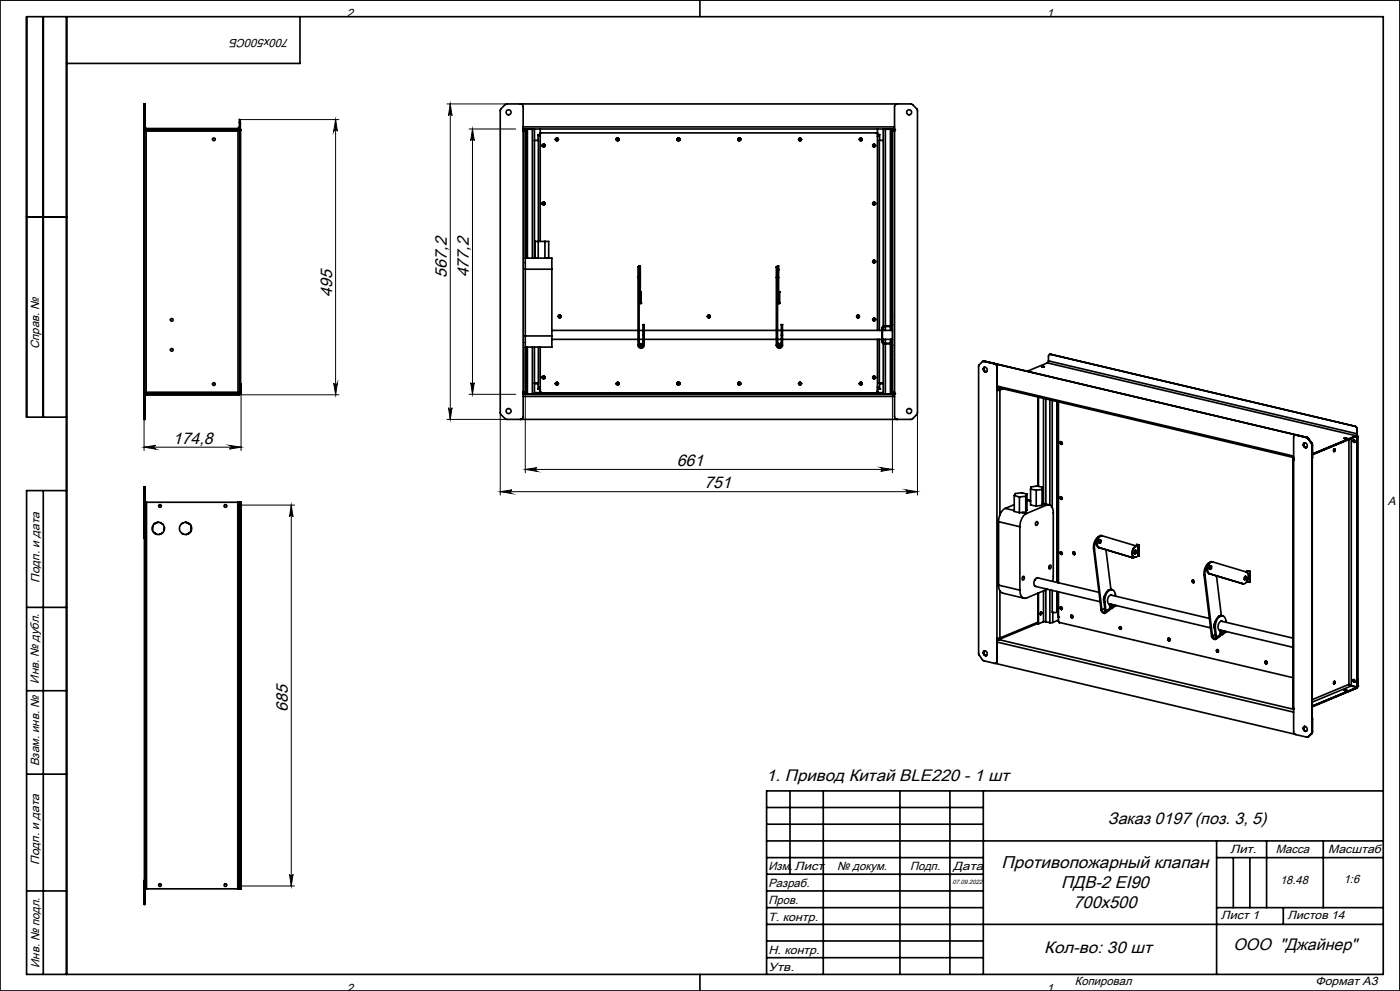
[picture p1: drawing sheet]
<svg xmlns="http://www.w3.org/2000/svg" width="420mm" height="297mm" viewBox="0 0 420 297" stroke-linecap="round" stroke-linejoin="round" font-family="sans-serif">
<g fill="none" stroke="#000" stroke-width=".3">
<path d="M72 35.8h29.7M100.7 35.8l.5 3.5a.55 .55 0 0 0-.5-.5 .55 .55 0 0 0-.6 .5zM100.7 35.8v82.5M134.1 31.1h18M135.1 31.1l.5 3.6a.53 .53 0 0 0-.5-.6 .53 .53 0 0 0-.6 .6zM135.1 31.1v94.6M140.7 38.7h14M141.7 38.7l.6 3.5a.53 .53 0 0 0-.6-.5 .53 .53 0 0 0-.5 .5zM141.7 38.7v79.5M71.7 118.3h30M72.3 117.7v17.3M100.1 114.8a.55 .55 0 0 0 .6 .5 .55 .55 0 0 0 .5-.5l-.5 3.5z"/>
<path d="M140.7 118.2h14M141.2 114.7a.53 .53 0 0 0 .5 .5 .53 .53 0 0 0 .6-.5l-.6 3.5zM157.6 117.6v24.1M267.7 117.6v24.1M43.2 123.7v11.3M43.2 134h29.1M43.2 134l3.5-.5a.55 .55 0 0 0-.5 .5 .55 .55 0 0 0 .5 .6zM68.8 133.5l3.5 .5-3.5 .6a.55 .55 0 0 0 .6-.6 .55 .55 0 0 0-.6-.5zM134.1 125.7h18M134.5 122.2a.53 .53 0 0 0 .6 .5 .53 .53 0 0 0 .5-.5l-.5 3.5zM150.1 123.7v24.7M275.2 123.7v24.7"/>
<path d="M72 151.4h16.4M87.4 151.4l.5 3.5a.53 .53 0 0 0-.5-.5 .53 .53 0 0 0-.5 .5zM87.4 151.4v114.1M150.1 147.4l3.5-.6a.55 .55 0 0 0-.5 .6 .55 .55 0 0 0 .5 .5zM150.1 147.4h125.1M157.6 140.7l3.5-.5a.55 .55 0 0 0-.5 .5 .55 .55 0 0 0 .5 .5zM157.6 140.7h110.1M264.2 140.2l3.5 .5-3.5 .5a.55 .55 0 0 0 .6-.5 .55 .55 0 0 0-.6-.5zM271.7 146.8l3.5 .6-3.5 .5a.55 .55 0 0 0 .5-.5 .55 .55 0 0 0-.5-.6zM72 265.5h16.4M86.9 262a.53 .53 0 0 0 .5 .5 .53 .53 0 0 0 .5-.5l-.5 3.5z"/>
</g>
<g fill="none" stroke="#000" stroke-width=".5">
<path d="M0 0h420v297h-420zM13 5v120M20 5v287M90 5v14h-70M210 0v5M43.2 31.4v-.3h.3v.3M43.2 32.6v.6M43.2 33.2h.3M43.2 32.6h.3M43.2 31.4h.3M43.2 31.4v1.2M43.2 33.2v90.5"/>
<path d="M43.3 31.1v94.6M43.3 39.3h.6M43.3 37.2h.2M43.5 37.2v.8M43.5 32.6v.6M43.5 38l.5 .5M43.5 38l-.1 .4 .6 .3M43.5 31.4v1.2M43.5 33.2v4M43.9 38.8h.3M43.9 38.8v.5M43.9 39.3v78.2"/>
<path d="M43.9 39.3h27.5M44 38.7l-.1 .1M44 38.5v.2M44 38.5h27.3M44 38.7h27.5M44.2 38.7v.1M44.2 38.8h27.3M71.4 39.3v78.2M71.5 38.8h.3M71.5 38.7h.3M71.5 38.6v.1M71.5 38.7v.1"/>
<path d="M71.8 38.7v.1M71.8 38.7h.1M71.8 38.8l-.4 .5M71.8 38.7h.2M71.8 36.7l.2-.9v2.9M71.8 38l.2 .2-.2 .3-.3 .2-.2-.2M71.8 38l-.5 .5M71.8 36.7h.3v.3M71.8 36.7v1.3M71.9 38.9l-.5 .4M71.9 38.9h.1M71.9 38.9v.4"/>
<path d="M71.9 39.3v78.3M71.9 39.3h.1M72 37h.1M72 38.7l.2 .4M72 38.7v.4M72 39.1h.2M72 39.1v78.5M72.1 37v1.7M72.2 39.1v78.5M150.2 32.6l1.3-1.2 .5-.3 121.7 .2 1.5 1.7v90.9l-.1 .3-1.7 1.5h-121.5l-.3-.2-1.4-1.3-.1-.4v-90.7zM156.1 31.1a.84 .84 0 0 1 .9 .9v92.8a.84 .84 0 0 1-.9 .9M157 39.3h.6l-.5-.6h111.3l-.4 .1-.3 .5h.7"/>
<path d="M157 38.8l.4 .5-.1-.3-.3-.1h.3M157 38h111.4M157.3 38.7h.4M157.6 38.7v42M157.7 38.7h.5M157.7 38.7v38.7M158.2 38.7h1.5M158.2 38.7v38.7M159.7 38.7h.6v38.7M159.7 38.7v38.7M162.1 38.7v1.2M162.1 39.8h101.1"/>
<path d="M162.1 39.8v32.6M162.4 39.8l-.3 .4M262.9 39.8l.3 .4M263.2 38.7v1.2M263.2 39.8v59.2M265.6 38.7h-.6v59.1M265.6 38.7h1.5M265.6 38.7v59M267.1 38.7h.5M267.1 38.7v59M267.6 38.7h.5M267.6 38.7v55.8"/>
<path d="M267.7 38.7l-.1 79.4M268.4 38.8l-.5 .5 .1-.3 .4-.1h-.4M269.2 31.1a.84 .84 0 0 0-.8 .9v92.8a.84 .84 0 0 0 .8 .9M160.3 42.1h1.2v35.3M161.5 40.4l-.1 1.7M161.5 40.4l.6 .4zM162.7 43.7a.42 .42 0 0 1 .4-.4 .42 .42 0 0 1 .4 .4M166.7 41.8a.42 .42 0 0 1 .4-.4 .42 .42 0 0 1 .4 .4M166.7 41.7v.1M167 41.4h.1M167.1 41.4l-.4 .4M167.1 41.4l.4 .4"/>
<path d="M167.1 41.4h.1M167.5 41.7v.1M167.5 41.8h.1M184.9 41.8a.41 .41 0 0 1 .4-.4 .41 .41 0 0 1 .4 .4M184.9 41.7v.1M185.2 41.4h.1M185.3 41.4l-.4 .4M185.3 41.4l.4 .4M185.7 41.7v.1M203.1 41.8a.41 .41 0 0 1 .4-.4 .41 .41 0 0 1 .4 .4M203.1 41.7v.1M203.5 41.4h.1"/>
<path d="M203.6 41.4l-.5 .4M203.6 41.4l.3 .4M203.6 41.4h.1M203.9 41.7v.1M221.4 41.8a.41 .41 0 0 1 .4-.4 .41 .41 0 0 1 .4 .4M221.4 41.7v.1M221.7 41.4h.1M221.8 41.4l-.4 .4M221.8 41.4l.4 .4M221.8 41.4h.1M222.2 41.7v.1M239.6 41.8a.41 .41 0 0 1 .4-.4 .41 .41 0 0 1 .4 .4"/>
<path d="M239.6 41.7v.1M239.9 41.4h.1M240 41.4l-.4 .4M240 41.4l.4 .4M240.4 41.7v.1M257.8 41.8a.41 .41 0 0 1 .5-.4 .41 .41 0 0 1 .4 .4M257.8 41.7v.1M258.2 41.4h.1M258.2 41.4l-.4 .4M258.2 41.4l.5 .4M258.7 41.7v.1M261.8 43.7a.41 .41 0 0 1 .4-.4 .41 .41 0 0 1 .4 .4"/>
<path d="M262.2 43.3h.1M263.4 40.6l.4-.2-.6 .4zM263.8 40.4h.1M263.9 40.4v1.7M265 42.1h-1.2v56.9M8 65h12M157.6 77.4h8v3.3M160.5 77.4v-5h4.1v5M162.7 61.1a.42 .42 0 0 1 .4-.5 .42 .42 0 0 1 .4 .5M163 60.6h.1M163.5 72.4v5M261.8 61.1a.41 .41 0 0 1 .4-.5 .41 .41 0 0 1 .4 .5"/>
<path d="M261.8 78.4a.41 .41 0 0 1 .4-.4 .41 .41 0 0 1 .4 .4M262.2 60.6h.1M262.2 78h.1M157.6 80.7v20M157.6 80.7h8M165.6 99h25.8M165.6 80.7v20M167.5 94.9a.41 .41 0 0 1 .4-.4 .41 .41 0 0 1 .4 .4M191.4 80v3.1M191.4 80h.3M191.4 83.1h.7M191.4 80h.1"/>
<path d="M191.4 83.1v20.4M191.7 90.9h.6M191.7 99h1.2M191.7 81h.4M191.7 80.6h.4M191.7 90.7h.4M192.1 80.6v-.9h-.4v23.8M192.1 81v2.1M192.1 90.7l.1 .2M192.1 80.6v.4M192.1 83.1v7.6M192.1 89.2h.1"/>
<path d="M192.1 87.5l.2 .1M192.1 87.5h.2v3.4h-.6M192.2 89.2v1.7M192.2 87.6v1.6M192.2 90.9h.1M192.2 87.5v.1M192.9 97.3v3.1M192.9 97.3h.4M193.3 97.3v3.1M193.3 99h39.6M212.2 94.9a.42 .42 0 0 1 .5-.4 .42 .42 0 0 1 .4 .4M232.9 80v3.1"/>
<path d="M232.9 80h.4M232.9 83.1h.7M232.9 80h.1M232.9 83.1v20.4M233.3 90.9h.5M233.3 99h1.1M233.3 81h.3M233.3 80.6h.3M233.3 90.7h.3M233.6 80.6v-.9h-.3v23.8M233.6 81v2.1M233.6 90.7l.2 .2"/>
<path d="M233.6 87.6h.2zM233.6 80.6v.4M233.6 83.1v7.6M233.6 87.5h.3v3.4h-.6M233.8 90.9h.1M233.8 87.6h.1M233.8 87.5v3.4M234.4 97.3v3.1M234.4 97.3h.3M234.7 97.3v3.1M234.7 99h29.9M257 94.9a.41 .41 0 0 1 .4-.4 .41 .41 0 0 1 .4 .4"/>
<path d="M261.8 95.6l.6-.2 .2 .4a.41 .41 0 0 0-.4-.4 .41 .41 0 0 0-.4 .4zM264.6 98.4h.1M264.6 98.4v4M264.7 99h3M264.7 98.4v4M265 97.9v1.1M265.3 97.9l-.6 .5M265.3 97.7l-.5 .2-.2 .5M265.3 97.7v.2M265.3 97.7h1.8M265.3 97.9h1.8M265.6 97.9v1.1"/>
<path d="M267.1 97.7v.2M267.1 97.9v1.1M267.6 97.2l-.5 .5M267.6 97.2a.45 .45 0 0 1 0 .5 .45 .45 0 0 1-.5 .2M267.6 94.5v.9M267.6 95.4v1.8M267.6 94.5h.1M267.6 95.4h.1M267.6 97.6v1.4M43.3 117.5h.6M43.3 119.7h.2M43.5 118.8v.9"/>
<path d="M43.5 119.7v4M43.9 118.1l.1 .1M43.9 118.1h.3M43.9 117.5v.6M43.9 117.5h27.5M44 118.3l-.5 .5M44 118.2h-.1a.39 .39 0 0 0-.4 .2 .39 .39 0 0 0 0 .4M44 118.2v.1M44 118.2h27.7M44 118.3h27.7M44.2 118.1v.1M44.2 118.1h27.3"/>
<path d="M71.4 117.5l.6 .5M71.4 117.5l.4 .5M71.5 118.1h.3M71.5 118.1v.1M71.5 117.7h.1M71.7 118.2v.1M71.8 117.9h.1M71.8 118v.2M71.8 118.2h.1M71.8 118.1v.1M71.9 117.6v.3M71.9 117.6h.3"/>
<path d="M71.9 117.9h.2M72 117.6v.3M72 117.9h.1M72.2 117.6v.2M72.2 117.7l-.5 .5M72.2 115.8v-.8l.1 .8M72.2 117.7h.1M72.2 115.8v1.9M72.2 115.8h.1M72.3 117.7l-.2 .4-.4 .2M72.3 115.8v1.9M157 117.5h.6l-.5 .7h111.3l-.4-.1-.3-.6h.7"/>
<path d="M157 117.9h.3l.1-.4-.1 .4-.3 .2M157 118.8h111.4M157.1 117.9h.2M157.4 117.9h.2M157.6 100.7l.1 17.4M157.6 100.7h8M157.7 118.1h.5M157.7 104v14.1M158.2 118.1h1.5M158.2 104v14.1M159.7 104v14.1M160.3 104v14.1h-.6"/>
<path d="M160.3 117.7h1.8M160.3 115h1.1M161.4 116.5h.1M161.4 114.8v1.7M161.4 116.5h.2M161.5 116.5l.6-.5-.5 .5M161.5 104v10.8h-1.2M161.6 116.5h.1M162.1 117.5v.7M162.1 116.7v.8M162.1 117.5l.3 .4h100.5l.3-.4M162.1 117.5h.1"/>
<path d="M162.1 104v13.5M162.7 113.2a.42 .42 0 0 1 .4-.4 .42 .42 0 0 1 .4 .4M163 112.8h.1M165.6 100.7v3.3h-8M165.6 101.7h25.8M166.8 114.7l-.1 .3a.42 .42 0 0 1 .4-.4 .42 .42 0 0 1 .4 .4l-.3-.4zM185 114.7l-.1 .3a.41 .41 0 0 1 .4-.4 .41 .41 0 0 1 .4 .4l-.2-.4zM191.4 103.5a.92 .92 0 0 0 .9 .9 .92 .92 0 0 0 1-.9M191.4 103.5h.3M191.7 103.5a.58 .58 0 0 0 .6 .5 .58 .58 0 0 0 .6-.5M191.7 103.1a.58 .58 0 0 0 .6 .6 .58 .58 0 0 0 .6-.6M191.7 102.9a.58 .58 0 0 0 .6 .5 .58 .58 0 0 0 .6-.5"/>
<path d="M191.7 102.5a.58 .58 0 0 0 .6 .6 .58 .58 0 0 0 .6-.6M191.7 101.7h1.2M192.9 103.5h.4M192.9 100.4h.4M192.9 100.4v3.1M193.3 101.7h39.6M193.3 100.4v3.1M203.1 115h.1M203.5 114.6h.1M203.6 114.6l.3 .4a.41 .41 0 0 0-.4-.4 .41 .41 0 0 0-.4 .4M203.6 114.6l-.5 .4M221.4 115h.1"/>
<path d="M221.8 114.6l.4 .4a.41 .41 0 0 0-.4-.4 .41 .41 0 0 0-.4 .4M221.8 114.6l-.4 .4M221.8 114.6h.1M232.9 103.5a.92 .92 0 0 0 .9 .9 .92 .92 0 0 0 .9-.9M232.9 103.5h.4M233.3 103.5a.58 .58 0 0 0 .5 .5 .58 .58 0 0 0 .6-.5M233.3 103.1a.58 .58 0 0 0 .5 .6 .58 .58 0 0 0 .6-.6M233.3 102.9a.58 .58 0 0 0 .5 .5 .58 .58 0 0 0 .6-.5M233.3 102.5a.58 .58 0 0 0 .5 .6 .58 .58 0 0 0 .6-.6M233.3 101.7h1.1M234.4 103.5h.3M234.4 100.4h.3"/>
<path d="M234.4 100.4v3.1M234.7 101.7h29.9M234.7 100.4v3.1M239.6 115a.41 .41 0 0 1 .4-.4 .41 .41 0 0 1 .4 .4M239.6 115h.1M240 114.6l.4 .4M240 114.6l-.4 .4M240 114.6h-.1M240.4 115h.1M258 114.7l-.2 .3a.41 .41 0 0 1 .5-.4 .41 .41 0 0 1 .4 .4l-.3-.4zM261.8 113.2a.41 .41 0 0 1 .4-.4 .41 .41 0 0 1 .4 .4M262.2 112.8h.1"/>
<path d="M263.2 117.5v.7M263.2 116.7v.8M263.2 117.5h.1M263.2 117.7h1.8M263.2 101.7v15.8M263.7 116.5l-.5-.5 .6 .5M263.7 116.5h.1M263.7 116.5h.2M263.8 101.7v13.1h1.2M263.8 116.5h.1M263.9 116.5h.1M263.9 115h1.1"/>
<path d="M263.9 114.8v1.7M264.6 102.4l.2 .4 .5 .2M264.6 102.4h.1M264.7 102.4l.6 .5M264.7 101.7h3M265 103v15.1h.6M265 101.7v1.1M265.3 102.9v.1M265.3 102.9h1.8M265.3 103h1.8M265.6 118.1h1.5M265.6 101.7v1.2"/>
<path d="M265.6 103v15.1M267.1 103l.5 .5M267.1 102.9h.1a.44 .44 0 0 1 .4 .6M267.1 102.9v.1M267.1 118.1h.5M267.1 101.7v1.2M267.1 103v15.1M267.6 105.4v.8M267.6 106.2h.1M267.6 105.4h.1M267.6 103.5v1.9M267.6 101.7v1.4"/>
<path d="M267.6 106.2v11.9M267.7 117.9h.2M268 117.9h.1M268.4 117.9h-.4l-.1-.4 .1 .4 .4 .2M295.2 110.2l.1-.1a.79 .79 0 0 0-.2 .9 .79 .79 0 0 0 .8 .4 .81 .81 0 0 1-.7-.4 .81 .81 0 0 1 0-.8zM295.2 108.3l-.5 .1-1.1 1.3v86.2l1.1 1.8 .4 .3 3.3 .8h.4l.3-.6M295.2 108.3l3.2 .7M295.2 110.1a.71 .71 0 0 1 .9 .5 .71 .71 0 0 1-.5 .9 .81 .81 0 0 1-.4-1.4zM295.3 108.3h-.3M295.3 108.3l96.7 22.8M295.3 108.3l3.2 .7M295.3 108.2l-.4 .1"/>
<path d="M295.3 108.2l-.1 .1M295.3 108.2l96.8 22.9M295.4 110a.81 .81 0 0 0-.2 .9 .81 .81 0 0 0 .7 .5M298.4 109l.5 .4 .2 .6M298.5 109l.5 .5 .2 .5M298.5 109h-.1M299.1 110v88.2M299.2 116.9h.8M299.2 110h-.1M299.2 110v6.9M299.2 116.2l.2 .1M299.2 115.7l88.9 21"/>
<path d="M299.4 116.2l.6 .7M299.4 116.3l.5 .6M299.4 116.2h.1M299.4 116.2l-.2-.1 88.9 21M299.4 116.2v.1M299.9 116.9h-.7M299.9 116.9h.1M300 116.9v37.4M300.9 116.5l-.9 .4M311.4 119v26.7M311.5 119v26.8M312.5 109.9h.8z"/>
<path d="M312.5 110l.7-.1zM312.8 110h.1M313.1 119.4v31.5M313.8 119.6v31.5M314.2 108.8l92.6 21.8M314.2 108.8l-6 2.5M314.5 108.2l-.3 .6M314.5 108.2l92.6 21.8M315 106.2h.3M315 106.2h-.1M315 119.8v31.5M315.2 106.2a.56 .56 0 0 0-.7 .7v1.3"/>
<path d="M315.2 106.2l91.2 21.5M315.3 106.2h-.1M315.3 106.2l91.2 21.5M20 125h-12v-120h407v287h-407v-145h12M43.2 123.7v.6M43.2 125.4v.3h.3v-.3M43.2 123.7h.3M43.2 124.3v1.1M43.2 124.3h.3M43.2 125.4h.3M43.5 123.7v.6M43.5 124.3v1.1"/>
<path d="M315.7 120v32.1M317.1 120.3v54.2M317.2 120.4v54.2M317.4 120.4v54.2M317.5 120.4v54.3M318.1 132.4a.36 .36 0 0 1 .6 .1 .36 .36 0 0 1-.1 .5 .36 .36 0 0 1-.5-.1zM318.2 132.4a.46 .46 0 0 0-.1 .5 .46 .46 0 0 0 .5 .2M318.3 132.4l-.1 .4 .4 .3M387.8 137.8v74.4l.3 .1M387.9 137.7l-.1 .1 .3 .2M387.9 137.7h.2M388.1 137.7v.2"/>
<path d="M388.1 137.3l-.2 .4M388.1 137.6v.1M388.1 137.7h.1M388.8 130.4a.57 .57 0 0 0-.7 .6v88.4l.5 .7 3.4 .8 .4-.1M388.8 130.4h-.4M388.8 130.4l3.2 .7M391.1 132.9a.7 .7 0 0 1 1 .3 .7 .7 0 0 1-.5 1 .86 .86 0 0 1-.5-1.3zM391.2 132.8l.1-.1a.79 .79 0 0 0-.2 .9 .79 .79 0 0 0 .8 .5 .83 .83 0 0 1-.8-.4 .83 .83 0 0 1 .1-.9zM391.4 132.7a.81 .81 0 0 0-.2 .9 .81 .81 0 0 0 .7 .5M392 131.1l.5 .4M392.1 131.1l.5 .3M392.1 131.1l-.1 .1 .4 .3"/>
<path d="M392.4 131.5l1 1.4M392.5 131.5l1.2 1.9M392.5 131.5h-.1M392.6 131.4l-.1 .1M392.6 131.4l.9 1.4M393.4 132.9l.2 .6M393.5 132.8l.2 .6M393.5 132.8l-.1 .1M393.6 133.5v85.9M393.7 133.4v86M393.7 133.4l-.1 .1M393.7 137.2v.3"/>
<path d="M393.7 133.4h.1M393.7 137.2h.1M393.7 133.4v3.8M400.2 134.6l.1-.1a.34 .34 0 0 1 .3 .5 .34 .34 0 0 1-.5 .2zM400.3 134.6l-.2 .7M400.3 134.5l.1 .5-.2 .3 .2-.3zM403.3 131.3h.8zM403.3 131.4h.7zM403.6 131.4h.1M404.7 131.7v73.4M405.4 131.4v74.1M406 131.9a.36 .36 0 0 1 .5 0 .36 .36 0 0 1 0 .5 .36 .36 0 0 1-.6-.1z"/>
<path d="M406.4 127.7l.5 .4 .2 .6M406.4 127.7h.1M406.4 132.5a.43 .43 0 0 1-.4-.2 .43 .43 0 0 1 .1-.5v.4l.4 .3M406.5 127.7l.5 .4 .1 .6M406.8 130.6l-13.1 5.4M406.9 130.7v.1M406.9 130.7l-13.2 5.5M406.9 130.8l-13.2 5.5M406.9 130.8l.2 .3M406.9 130.7l.2 .4M406.9 130.7h.1M407 130.5l.2 .4"/>
<path d="M407 130.5l.3 .4M407 130.5h.1M407.1 130l-.3 .6M407.1 128.7v1.3M407.1 131.1v74.5M407.1 130l-.1 .5-.2 .1M407.1 128.7h.1M407.1 130h.1M407.2 130.9v74.6M407.3 130.9h-.1M407.3 130.9v74.7M13 147v145"/>
<path d="M43.2 146.1v-.2h.3v.2M43.2 151.9v.8M43.2 147.3v.6M43.2 152.7l.1 .4M43.2 146.1v1.2M43.2 147.9v4M43.2 147.9h.3M43.2 147.3h.3M43.2 146.1h.3M43.2 151.9h.1M43.2 152.7h.1M43.3 153.4v8"/>
<path d="M43.3 145.9v125.1M43.5 147.3v.6M43.5 150.5h.5M43.5 146.1v1.2M43.5 147.9v121.1M44 150.5v115.9M44 150.5h27.3M45.8 157.6v1.3M46 159.5l1.1 .7M46.5 156.8v.1M46.5 159.8v.1M47.2 156.6l-1 .5"/>
<path d="M48 156.6l.9 .6M48.8 159.7l-1 .5M49.3 158l-.1 .9M54.6 159.8l.5 .3M54.9 156.7l-.4 .2M55.8 156.6l1.3 .6M56.6 156.8v.1M56.6 159.8v.2M57.2 157.4l.1 1.7M57.2 159.4l-1.2 .8M71.3 150.5h.5M71.3 150.5v115.9"/>
<path d="M71.8 150.5v.9M71.8 150.5h.5v.9M71.8 151.4v114.1M72 157.9l.1 .3M72 150.9h.2M72 152.7h.1M72 158.2h.1M72 150.9v-.4l-.2 .9M72 152.7v.3M72 150.9v115.1M72.1 158.2v100.5M72.2 155.5l-.2 .5"/>
<path d="M72.2 155.5l-.2 .3M72.2 150.5v.4M72.2 150.9v4.6M72.2 150.5v.9M72.2 151.4v9.2M72.2 151.4h.1M72.3 151.4v9.2M299.6 156.3l6.4 1.6M299.6 156.3v19.1M301.6 152.4a4.4 4.4 0 0 0-2 3.9M301.6 152.4l2.7 .6M304.3 148.5l1.5 .4"/>
<path d="M304.3 148.5v4.8l1.5 .4M304.3 151.2l-2.7 1.2M305.8 148.9v4.8M306 157.9v19M306.7 153.6l1.3 .3M306.7 153.6l-.9 .1M307.7 148.7l-1.9 .2M307.7 148.7v4.8M307.7 153.5l-1 .1M308 153.9a4.4 4.4 0 0 0-2 4M308.1 149.8l1.1 .2M308.1 148.1l-1.6-.4-1.9 .2-.3 .6"/>
<path d="M308.1 148.1l-.4 .6M308.1 148.1v4.8l-.4 .6M308.1 150l1.1 .2M309.2 146.6v4.7l1.7 .4M309.2 146.6l1.7 .3M310.8 156.5l.1-.2a.5 .5 0 0 1 .4 .7 .5 .5 0 0 1-.6 .3zM310.9 146.9v4.8M312.7 151.4l-1.8 .3M312.7 146.6l-1.8 .3M312.7 146.6v4.8M312.7 151.1v.3M312.7 151.1l1.3 .3"/>
<path d="M312.8 150.8l1.9 .5M312.8 146l-1.7-.3-1.8 .2-.1 .7M312.8 146l-.1 .6M312.8 146l-.1 5.1M314 151.4a1.6 1.6 0 0 1 2 1.8v19.9l-.2 1.1M314 151.4l-6 2.5M318.2 148.9a.44 .44 0 0 0 0 .4 .44 .44 0 0 0 .4 .3M318.3 148.9v.5l.3 .2M72.2 160.6v.6M72.2 161.5v.6M72.2 161.2v.3M72.2 162.1v92.7"/>
<path d="M72.2 160.6h.1M72.2 161.2h.1M72.2 161.5h.1M72.2 162.1h.1M72.3 160.6v.6M72.3 161.5v.6M72.3 161.2v.3M72.3 162.1v92.7M299.6 175.4a2.23 2.23 0 0 0 1.2 2.4l6.4 1.5M299.6 175.4l6.4 1.5M300 177.1v14.1M306.8 172.8a.49 .49 0 0 1 .6 .4 .49 .49 0 0 1-.3 .6h-.1a.6 .6 0 0 1-.2-1z"/>
<path d="M310.4 175.6l19.6 4.7M310.4 175.6h.1M310.4 173.8a1.68 1.68 0 0 0 0 1.8M310.4 173.8h.1M310.4 173.8l.7-.7 18.6 4.4M311.4 177.8l.1 9.2M311.5 177.7v9.3M313.1 177.1v9.2M313.8 176.8v9.5M314.2 176.6l-6.2 2.6a1.63 1.63 0 0 1-2-1.9v-.4M314.8 169.5l.1-.1a.49 .49 0 0 1 .4 .6 .49 .49 0 0 1-.6 .4zM315 176.8v9.8"/>
<path d="M315.7 176.9v6.6h1.4M317.1 177.3v6.2M317.2 178.9l.2 .2M317.2 177.3v6.1M317.4 177.6l-.2 .3M317.4 177.3v7.7M317.5 177.4v8.8l.2 .3 70.1 16.6M318.2 165.4a.44 .44 0 0 0 0 .5 .44 .44 0 0 0 .4 .2M318.3 165.4l-.1 .4 .4 .3M322 165.4a.36 .36 0 0 1 .5 .3 .36 .36 0 0 1-.4 .4zM322.2 165.4l-.1 .4 .3 .3a.41 .41 0 0 1-.4-.2 .41 .41 0 0 1 .1-.5v.4M328.1 164.5h.2"/>
<path d="M328.1 164.5l2.2 18.3M328.3 164.5l2.3 18.4M329 162.2a1.53 1.53 0 0 0 .5 1.9M329 162.2h.2M329.1 161.9l-.1 .3M329.1 161.9h.3M329.2 161.4a4.1 4.1 0 0 0-.9 3.1M329.2 162.2a1.57 1.57 0 0 0 .6 1.9M329.4 161a4 4 0 0 0-1.3 3.5M329.4 161.9l-.2 .3M329.4 161h.1M329.5 164.1h.3"/>
<path d="M329.5 164.1l10 3M329.6 160.8l-.2 .2M329.8 164.1l10 3M329.8 162l-.1 .5M329.9 161.9l.1-.1a.44 .44 0 0 1 .3 .6 .44 .44 0 0 1-.5 .3zM330 161.8l.1 .6-.3 .3 .3-.4zM330.7 160.6a1.42 1.42 0 0 0-1.3 1.3M330.7 160.5a1.29 1.29 0 0 0-1.6 1.4M330.7 160.6l10.2 3.1M331.4 178.6l-.4 1.1 .2 .7M331.8 164.7l1.5 11.9M332.5 176.9a3.9 3.9 0 0 0-1.3 3.5"/>
<path d="M332.5 176.9h.2M332.7 176.9a4 4 0 0 0-1.2 3.5M332.7 176.9a1.2 1.2 0 0 1 1.4 0 1.2 1.2 0 0 1 .5 1.3l.1 .5M333.2 178.3l29.6 7M333.3 178.3v.1M333.6 178.4a1.32 1.32 0 0 0-1.3 1.9l.1 .4 .4 .3M333.7 176.7l-1.2 .2M339.5 167.1h.1M339.5 167.1h.3M339.6 165.8l.3 1 .4 .2M339.6 165.8h.1M339.7 165.8a.88 .88 0 0 0 1 1.2l.7-.3"/>
<path d="M340.4 167l-.6 .1M340.4 165.9h.1M340.5 165l-.2 .8M340.5 165a.46 .46 0 0 1 .4 .5 .46 .46 0 0 1-.6 .3zM340.6 163.8a2.09 2.09 0 0 0-1 2M340.6 163.8h.1M340.6 164.9l.1 .7-.3 .3 .3-.3zM340.7 163.8a2.28 2.28 0 0 0-1 2M341.1 163.2v.4M341.2 163.3l.1 .2M341.2 163.3h.1M341.3 163.5h.1"/>
<path d="M341.3 163.5l-.7 .3M341.4 163.5l-.7 .3M341.4 163.5v3.2M341.5 163.3l-.1 .2M341.5 166.6l.2 .1M341.6 166.5l-.2 .2M341.6 163.4v3.1M341.6 166.5l.1 .1M341.6 166.5h.1M341.7 163.4l-.5-.2v.3M341.7 163.4v3.3M341.7 163.4l-.7-.2v.4"/>
<path d="M357.8 173.8a.44 .44 0 0 0-.1 .5 .44 .44 0 0 0 .4 .3M357.9 173.8l-.1 .4 .4 .4M361.2 172.3l.3 .1M361.2 172.3l2.3 18.3M361.5 172.4l2.2 18.3M362.2 170a1.53 1.53 0 0 0 .5 1.9M362.2 170l.2 .1M362.2 169.7v.3M362.2 169.7l.3 .1M362.4 169.2a4.3 4.3 0 0 0-.9 3.2M362.4 170.1a1.51 1.51 0 0 0 .5 1.8h-.2M362.5 168.8a4.2 4.2 0 0 0-1.3 3.5"/>
<path d="M362.5 169.8a1.36 1.36 0 0 1 1.3-1.4l10.1 3a2.38 2.38 0 0 1-.8 3.6h-.1M362.5 169.8l-.1 .3M362.5 168.8h.1M362.7 171.9l10.3 3.1M362.7 168.7l-.2 .1M363 169.8l-.1 .5M363 169.7a.35 .35 0 0 1 .5 .1 .35 .35 0 0 1 0 .5l-.3 .3a.5 .5 0 0 1-.4-.4 .5 .5 0 0 1 .2-.5zM363.1 169.6l.2 .4-.4 .6 .3-.5zM363.8 168.4a1.25 1.25 0 0 0-1.6 1.3M364.9 172.6l1.5 11.9M372.7 174.9h.1M372.7 174.9l.3 .1"/>
<path d="M373.5 172.9l.1-.1a.46 .46 0 0 1 .3 .5 .46 .46 0 0 1-.6 .3zM373.5 172.8l-.2 .8M373.6 172.8v.5l-.3 .4 .3-.4zM374.1 171.2h.1M374.1 171.2l-.4 .2M374.2 171.2h.7M374.2 174.4l-.4 .2M374.2 171.2l-.4 .2M374.2 174v.4M374.3 171.1h.1M374.3 171.1l.6 .1M374.4 171.1l-.1 .1"/>
<path d="M374.4 174.4l.5 .1M374.6 171.1l-.5 .1M374.7 174.4h.2M374.9 174.4h-.7M374.9 171.2v3.2M374.9 171.2h.1M374.9 171.2v3.3l-.6-.1M374.9 171.2l-.7-.2v.7M8 182h12M295.1 195.2a.7 .7 0 0 1 1 .4 .7 .7 0 0 1-.5 .9 .86 .86 0 0 1-.5-1.3zM295.2 195.2l.1-.1a.79 .79 0 0 0-.2 .9 .79 .79 0 0 0 .8 .5 .83 .83 0 0 1-.7-.5 .83 .83 0 0 1 0-.8zM295.4 195a.81 .81 0 0 0-.2 .9 .81 .81 0 0 0 .7 .5"/>
<path d="M298.6 198.8l89.9 21.3M299.2 198.2l-.5 .6M299.2 191.3v6.9M299.2 198.2h-.1M299.2 191.5l.2 .1M299.2 191.6l.2 .1M299.2 192.4l88.9 21M299.4 191.6v.1M299.6 191.7l88.5 20.9M299.8 191.4l-.4 .2M299.9 191.2l-.5 .4M300 191.2h-.9"/>
<path d="M300 191.2l-.3 .5h-.3M311.4 186.8l-11.7 4.9M311.4 186.4l-11.4 4.8M312.1 183.6l.2-.2a.32 .32 0 0 1 .2 .5 .32 .32 0 0 1-.4 .1zM312.3 183.4l-.2 .7M312.3 183.4l.1 .4-.3 .4M313.1 186.3h.7M313.1 186.3l-1.6 .7M313.8 186.3l1.2 .3M315.8 186.5l-.8 .1M315.8 183.5v3M317.2 183.4l-.1 .1"/>
<path d="M317.5 184.8l-.1 .2h.1M317.5 185h.1M317.5 184.9v.1M317.5 185.8l-1.7 .7M317.7 186.5l.1 .2M318.1 181.9a.36 .36 0 0 1 .6 .1 .36 .36 0 0 1-.1 .5 .36 .36 0 0 1-.5-.2zM318.2 181.9a.46 .46 0 0 0-.1 .4 .46 .46 0 0 0 .5 .3M318.3 181.9l-.1 .4 .4 .3M321.3 184.4a.36 .36 0 0 1 .5 .1 .36 .36 0 0 1 0 .5 .36 .36 0 0 1-.6-.1zM321.4 184.5l.4 .1M321.5 184.4l-.1 .4 .3 .3a.44 .44 0 0 1-.4-.2 .44 .44 0 0 1 .1-.5M330.3 182.8a.79 .79 0 0 0 .5 .9 .79 .79 0 0 0 1-.3v-.2"/>
<path d="M330.3 182.8l.3 .1M330.6 182.9a.49 .49 0 0 0 .4 .6 .49 .49 0 0 0 .5-.4M331.2 180.4h.3M331.2 180.4l.3 2.7M331.4 182.3l-.8 .6M331.5 180.4l.3 2.8M331.5 183.1l.3 .1M332.6 180.9l30.6 7.3M332.7 181h.1M332.8 181l.2 1.3M333 182.3l-.2 .5-1.2 1M333 182.3l-1.2 .9"/>
<path d="M333.2 181.1l-.4 .2M333.4 181.1l.1 .6M333.5 181.7l-.1 .3-.4 .1M333.5 181.7l.3 .1M333.7 181.2l.1 .6M333.8 181.8l-.2 .5h-.6M334.4 181.4l-.6 .4M334.8 181.5l-1.2 .8M336 188l.4 .1M336.3 188.5l-.3-.3v-.4a.44 .44 0 0 0-.1 .5 .44 .44 0 0 0 .4 .3M350.4 191.3a.36 .36 0 0 1 .6 0 .36 .36 0 0 1-.1 .6 .36 .36 0 0 1-.5-.2zM350.5 191.4l.4 .1"/>
<path d="M350.6 191.3a.44 .44 0 0 0-.1 .4 .44 .44 0 0 0 .4 .3M350.6 191.2l-.1 .5 .4 .3M363.5 190.6a.81 .81 0 0 0 .5 .9 .81 .81 0 0 0 .9-.3v-.2M363.5 190.6l.2 .1M363.7 190.7a.47 .47 0 0 0 .4 .6 .47 .47 0 0 0 .6-.4M364.3 188.2l.3 .1M364.3 188.2l.4 2.7M364.5 186.4l-.3 1.1 .1 .7M364.6 188.3l.3 2.7M364.6 190.1l-.9 .6M364.7 190.9l.2 .1M365.1 194.8l.4 .1"/>
<path d="M365.1 194.7a.44 .44 0 0 0-.1 .5 .44 .44 0 0 0 .4 .2l-.3-.3 .1-.4M365.6 184.7a4 4 0 0 0-1.3 3.5M365.6 184.7l.3 .1M365.7 188.8l22.1 5.2M365.9 188.8l.1 .1M365.9 184.8a4.2 4.2 0 0 0-1.3 3.5M365.9 184.8a1.2 1.2 0 0 1 1.4 0 1.2 1.2 0 0 1 .5 1.2v.5M366 188.9l.1 1.2M366.1 190.1l-.2 .6-1.2 .9M366.1 190.1l-1.2 .9M366.3 188.9l-.3 .2M366.5 186.2l21.3 5"/>
<path d="M366.6 189v.5M366.6 189.5l-.1 .4h-.4M366.6 189.5l.3 .1M366.7 186.3a1.34 1.34 0 0 0-1.3 1.8l.1 .5 .5 .3M366.8 184.5h-.7l-.5 .2M366.9 189v.6M366.9 189.6l-.1 .5-.7 .1M367.5 189.2l-.6 .4M367.9 189.3l-1.2 .9M379.6 198.2a.35 .35 0 0 1 .5 0 .35 .35 0 0 1 0 .5 .35 .35 0 0 1-.5 .1zM379.7 198.3l.4 .1M380 198.9l-.3-.2v-.5a.44 .44 0 0 0-.1 .4 .44 .44 0 0 0 .4 .3"/>
<path d="M8 207h12M388 212.3l.1 .1M391.1 217.9a.7 .7 0 0 1 1 .4 .7 .7 0 0 1-.5 .9 .86 .86 0 0 1-.5-1.3zM391.2 217.8l.1-.1a.81 .81 0 0 0-.2 .9 .81 .81 0 0 0 .8 .5 .83 .83 0 0 1-.8-.4 .83 .83 0 0 1 .1-.9zM391.4 217.7a.81 .81 0 0 0-.2 .9 .81 .81 0 0 0 .7 .5M393.5 219.8l-.9 .9M393.6 219.4l-.2 .5 .1-.1M393.7 219.4l-.1 .4-1.2 1M393.7 215.1v.4M393.7 219.4h-.1M393.7 219.3l-.2 .5M393.7 215.5v3.8"/>
<path d="M393.7 215.5h.1M393.7 219.3v.1M400.2 204.3l.1-.1a.34 .34 0 0 1 .2 .5 .34 .34 0 0 1-.4 .2zM400.3 204.2l-.2 .7M400.3 204.2l.1 .4-.2 .4M403.3 206.8l.8 .1zM403.3 206.9h.7zM403.6 207h.1M404.7 205.1l.7 .4M404.7 205.1l.6 .5M404.7 205.1l-11 4.6M404.8 205.2v.1"/>
<path d="M405.3 205.6l1.6 .5M405.3 205.6l-11.6 4.8M405.4 205.5l1.5 .3 .2-.2M406.2 203.7l-.1 .4 .4 .3M406.2 203.7v.3l.3 .4M406.5 204.4l-.4-.3v-.4a.44 .44 0 0 0-.1 .5 .44 .44 0 0 0 .4 .2M406.9 206.1l-13.2 5.5M406.9 206v.1M406.9 206.1l.1 .1M407 205.8h.1M407 206.2l-13.3 5.5M407 206.2v.1"/>
<path d="M407 206.3l-13.3 5.5M407.1 205.7v.1M407.2 205.5l-.2 .3M407.2 205.5v.2M407.2 205.5l-.1 .3M407.2 205.5l-.1 .1M407.3 203.3l.1 .5M407.3 205.6l-.3 .6M407.3 205.6h.1M407.4 205.5l-.4 .8M407.4 203.8h-.1M407.4 205.5l-.1 .1"/>
<path d="M407.4 203.8v1.7M8 232h12M237 237v25M247 237v55M270 237v55M285 237v55M295 237v55M392.4 220.9h-.1M392.5 220.8l-.1 .1M392.5 220.8h-.1M392.6 220.7l-.1 .1M415 237h-185v55"/>
<path d="M72 258.7h.1M72.1 258.7l-.1 .3M72.2 255.7v.6M72.2 254.8v.6M72.2 255.4v.3M72.2 256.3v9.2M72.2 255.7h.1M72.2 256.3h.1M72.2 255.4h.1M72.2 254.8h.1M72.3 255.7v.6M72.3 254.8v.6"/>
<path d="M72.3 255.4v.3M72.3 256.3v9.2M230 252h185M230 257h65M230 242h65M230 247h65M365 252v40M365 257h50M370 257v15M375 257v15M380 252v20M397 252v20"/>
<path d="M8 267h12M43.2 270.8v.2h.3v-.2M43.2 264.2v.8M43.2 269v.6M43.2 265v4M43.2 269.6v1.2M43.2 269h.3M43.2 269.6h.3M43.2 270.8h.3M43.2 265h.1M43.2 264.2h.1M43.3 263.8l-.1 .4"/>
<path d="M43.5 269v.6M43.5 266.4h.5M43.5 269.6v1.2M44 266.4h27.3M71.3 266.4h.5M71.8 265.5l.2 .9v-.4M71.8 265.5v.9M72 261.1l.2 .3M72 260.9l.2 .5M72 263.9v.3M72 266h.2M72 264.2h.1"/>
<path d="M72.2 266v.4M72.2 261.4v4.6M72.2 265.5v.9M72.2 265.5h.1M72.3 265.5v.9h-.5M230 277h185M230 272h65M230 262h65M230 267h65M365 272h50M385 272v5M210 292v5"/>
<path d="M230 282h65M230 287h65"/>
<circle cx="152.6" cy="33.6" r=".74"/>
<circle cx="272.7" cy="33.6" r=".75"/>
<circle cx="64.2" cy="41.7" r=".41"/>
<circle cx="163.1" cy="43.7" r=".41"/>
<circle cx="167.1" cy="41.8" r=".4"/>
<circle cx="185.3" cy="41.8" r=".4"/>
<circle cx="203.5" cy="41.8" r=".4"/>
<circle cx="221.8" cy="41.8" r=".4"/>
<circle cx="240" cy="41.8" r=".4"/>
<circle cx="258.2" cy="41.8" r=".39"/>
<circle cx="262.2" cy="43.7" r=".41"/>
<circle cx="163.1" cy="61" r=".41"/>
<circle cx="262.2" cy="61" r=".41"/>
<circle cx="262.2" cy="78.4" r=".41"/>
<circle cx="51.5" cy="95.9" r=".41"/>
<circle cx="167.9" cy="94.9" r=".41"/>
<circle cx="212.7" cy="94.9" r=".41"/>
<circle cx="257.4" cy="94.9" r=".41"/>
<circle cx="262.2" cy="95.8" r=".4"/>
<circle cx="51.5" cy="104.9" r=".41"/>
<circle cx="64.2" cy="115.1" r=".41"/>
<circle cx="163.1" cy="113.2" r=".41"/>
<circle cx="167.1" cy="115" r=".41"/>
<circle cx="185.3" cy="115" r=".4"/>
<circle cx="203.5" cy="115" r=".41"/>
<circle cx="221.8" cy="115" r=".41"/>
<circle cx="240" cy="115" r=".41"/>
<circle cx="258.2" cy="115" r=".41"/>
<circle cx="262.2" cy="113.2" r=".41"/>
<circle cx="152.6" cy="123.2" r=".74"/>
<circle cx="272.7" cy="123.2" r=".74"/>
<circle cx="47.5" cy="158.4" r="1.84"/>
<circle cx="48" cy="151.6" r=".41"/>
<circle cx="55.7" cy="158.4" r="1.84"/>
<circle cx="67.6" cy="151.6" r=".41"/>
<circle cx="318.3" cy="149.3" r=".37"/>
<circle cx="318.3" cy="165.8" r=".37"/>
<circle cx="357.9" cy="174.3" r=".38"/>
<circle cx="336" cy="188.2" r=".37"/>
<circle cx="365.2" cy="195.1" r=".37"/>
<circle cx="406.3" cy="204.1" r=".38"/>
<circle cx="48" cy="265.3" r=".41"/>
<circle cx="67.6" cy="265.3" r=".41"/>
</g>
<g fill="#000">
<path d="M141.7 38.7l.6 3.5a.53 .53 0 0 0-.6-.5 .53 .53 0 0 0-.5 .5zM141.2 114.7a.53 .53 0 0 0 .5 .5 .53 .53 0 0 0 .6-.5l-.6 3.5z"/>
<path d="M233.5 90.9a.25 .25 0 0 1 .5 0 .25 .25 0 0 1-.5 0zM162.2 117.9a.25 .25 0 0 1 .5 0 .25 .25 0 0 1-.5 0zM262.6 117.9a.25 .25 0 0 1 .5 0 .25 .25 0 0 1-.5 0zM268.1 38.9a.25 .25 0 0 1 .5 0 .25 .25 0 0 1-.5 0zM268.1 117.9a.25 .25 0 0 1 .5 0 .25 .25 0 0 1-.5 0zM156.7 38.9a.25 .25 0 0 1 .5 0 .25 .25 0 0 1-.5 0zM156.7 117.9a.25 .25 0 0 1 .5 0 .25 .25 0 0 1-.5 0z"/>
<path d="M100.1 114.8a.55 .55 0 0 0 .6 .5 .55 .55 0 0 0 .5-.5l-.5 3.5zM100.7 35.8l.5 3.5a.55 .55 0 0 0-.5-.5 .55 .55 0 0 0-.6 .5z"/>
<path d="M68.8 133.5l3.5 .5-3.5 .6a.55 .55 0 0 0 .6-.6 .55 .55 0 0 0-.6-.5zM43.2 134l3.5-.5a.55 .55 0 0 0-.5 .5 .55 .55 0 0 0 .5 .6z"/>
<path d="M134.5 122.2a.53 .53 0 0 0 .6 .5 .53 .53 0 0 0 .5-.5l-.5 3.5zM135.1 31.1l.5 3.6a.53 .53 0 0 0-.5-.6 .53 .53 0 0 0-.6 .6zM86.9 262a.53 .53 0 0 0 .5 .5 .53 .53 0 0 0 .5-.5l-.5 3.5zM87.4 151.4l.5 3.5a.53 .53 0 0 0-.5-.5 .53 .53 0 0 0-.5 .5z"/>
<path d="M157.6 140.7l3.5-.5a.55 .55 0 0 0-.5 .5 .55 .55 0 0 0 .5 .5zM264.2 140.2l3.5 .5-3.5 .5a.55 .55 0 0 0 .6-.5 .55 .55 0 0 0-.6-.5zM150.1 147.4l3.5-.6a.55 .55 0 0 0-.5 .6 .55 .55 0 0 0 .5 .5zM271.7 146.8l3.5 .6-3.5 .5a.55 .55 0 0 0 .5-.5 .55 .55 0 0 0-.5-.6z"/>
</g>
<g font-size="5.1">
<text x="300.5" y="260.3">Противопожарный клапан</text>
<text x="318.4" y="266.2">ПДВ-2 EI90</text>
<text x="322.1" y="272.1">700х500</text>
</g>
<g font-size="5">
<text x="134" y="83.2" transform="rotate(-90 134 83.2)">567,2</text>
<text x="140.7" y="83.2" transform="rotate(-90 140.7 83.2)">477,2</text>
<text x="99.6" y="88.9" transform="rotate(-90 99.6 88.9)">495</text>
<text x="51.8" y="132.9">174,8</text>
<text x="203" y="139.6">661</text>
<text x="211.3" y="146.3">751</text>
<text x="86.3" y="213.4" transform="rotate(-90 86.3 213.4)">685</text>
<text x="229.9" y="234.1">1. Привод Китай BLE220 - 1 шт</text>
<text x="332.4" y="246.8">Заказ 0197 (поз. 3, 5)</text>
<text x="313.2" y="285.6">Кол-во: 30 шт</text>
<text x="370.1" y="284.6">ООО &quot;Джайнер&quot;</text>
</g>
<g font-size="3.6">
<text x="104" y="5.2">2</text>
<text x="314" y="5.2">1</text>
<text x="86.8" y="11.7" transform="rotate(-180 86.8 11.7)">700х500СБ</text>
<text x="11.7" y="104.5" transform="rotate(-90 11.7 104.5)">Справ. №</text>
<text x="416.4" y="151.2">A</text>
<text x="11.9" y="174.7" transform="rotate(-90 11.9 174.7)">Подп. и дата</text>
<text x="11.7" y="204.9" transform="rotate(-90 11.7 204.9)">Инв. № дубл.</text>
<text x="11.7" y="229.6" transform="rotate(-90 11.7 229.6)">Взам. инв. №</text>
<text x="369" y="255.7">Лит.</text>
<text x="382.8" y="255.7">Масса</text>
<text x="398.4" y="255.8">Масштаб</text>
<text x="11.7" y="259.2" transform="rotate(-90 11.7 259.2)">Подп. и дата</text>
<text x="230.5" y="260.6">Изм.</text>
<text x="238.4" y="260.6">Лист</text>
<text x="251.1" y="260.6">№ докум.</text>
<text x="273" y="260.6">Подп.</text>
<text x="286" y="260.6">Дата</text>
<text x="230.5" y="265.9">Разраб.</text>
<text x="384" y="264.9">18.48</text>
<text x="403.1" y="264.6">1:6</text>
<text x="230.5" y="275.9">Т. контр.</text>
<text x="230.6" y="270.9">Пров.</text>
<text x="366.2" y="275.5">Лист 1</text>
<text x="386.3" y="275.4">Листов 14</text>
<text x="230.6" y="285.9">Н. контр.</text>
<text x="11.9" y="290" transform="rotate(-90 11.9 290)">Инв. № подл.</text>
<text x="230.5" y="290.9">Утв.</text>
<text x="104" y="297.2">2</text>
<text x="314" y="297.2">1</text>
<text x="322.5" y="295.3">Копировал</text>
<text x="394.6" y="295.2">Формат А3</text>
</g>
<text font-size="1.8" x="285.8" y="265">07.09.2022</text>
</svg>
